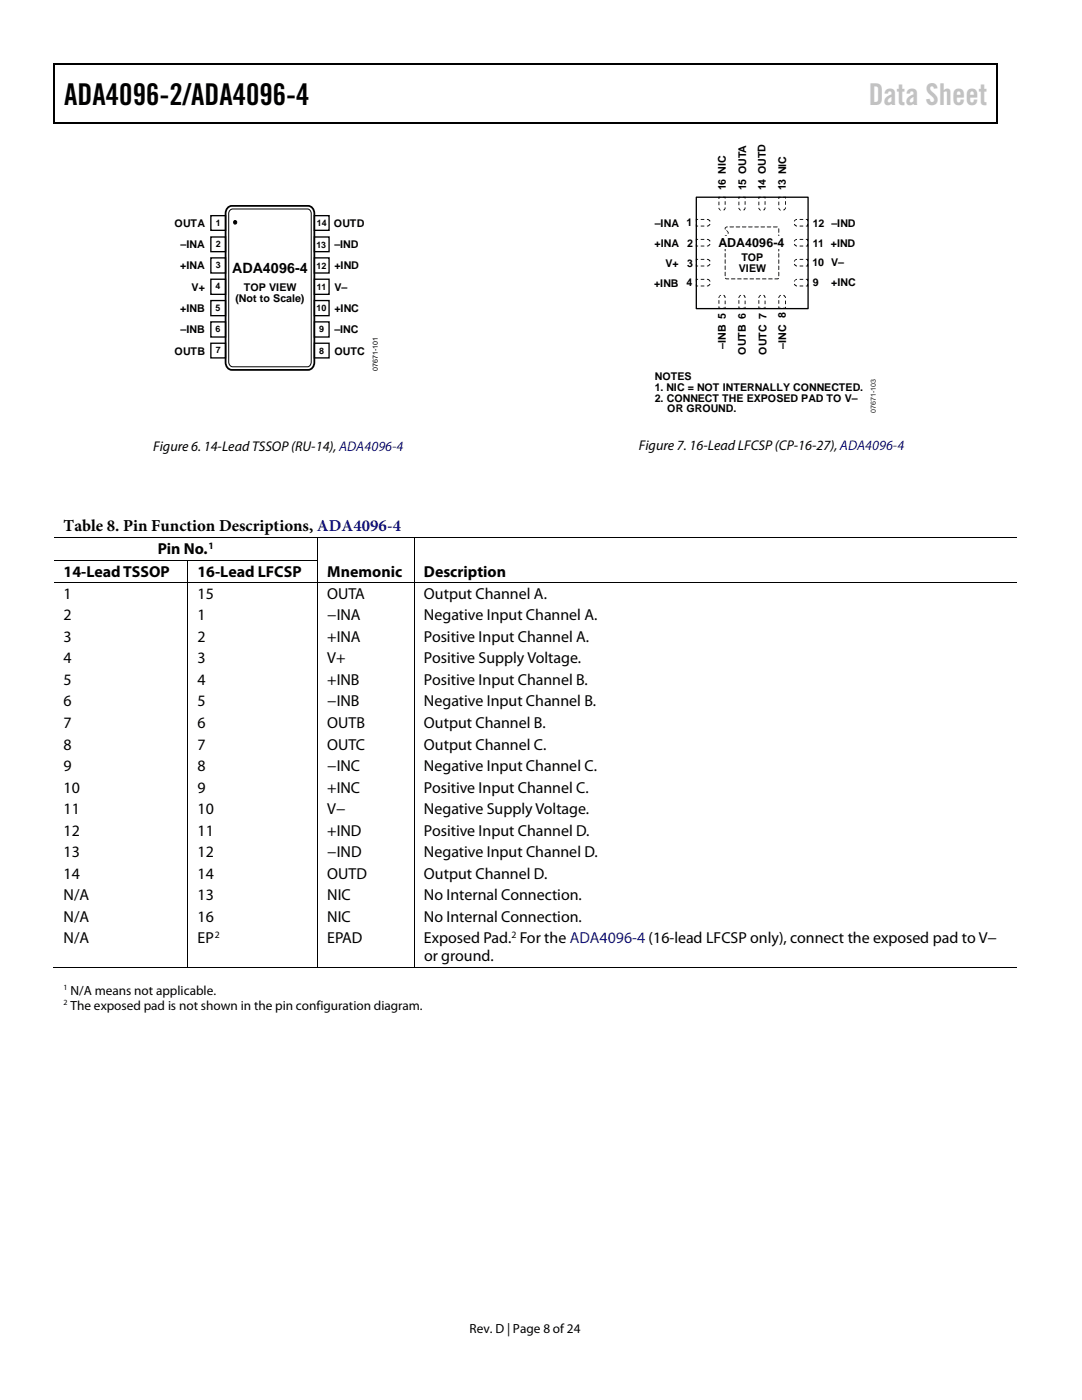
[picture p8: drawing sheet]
<svg xmlns="http://www.w3.org/2000/svg" width="216mm" height="279mm" viewBox="0 0 216 279" stroke-linecap="round" stroke-linejoin="round" font-family="sans-serif">
<g fill="#000">
<path d="M10.7 12.7h.2v1h-.2zM10.7 12.7h.2v.3h-.2zM133.5 12.7h.2v.3h-.2zM198.9 12.7h.2v1h-.2zM198.9 12.7h.2v.3h-.2zM10.7 24.4h.2v.3h-.2zM133.2 24.4h.3v.3h-.3zM198.9 24.4h.2v.3h-.2zM37.4 111.7h.2v.2h-.2zM37.4 116.2h.2v.2h-.2zM63.3 107.2h.2v.2h-.2zM63.3 111.7h.2v.2h-.2z"/>
<path d="M63.3 116.2h.2v.2h-.2zM82.6 107.2h.2v.2h-.2zM82.6 111.7h.2v.2h-.2zM82.6 116.2h.2v.2h-.2zM37.4 193h.2v.2h-.2zM63.3 193h.2v.2h-.2zM82.6 193h.2v.2h-.2z"/>
<path d="M141.1 49h.2l.3-.3h.2l-.4 .4-.3 .1zM139.8 49h.7v.2h-.7zM138.9 48.7h.1v.3h.3v.2h-.4zM141.1 47.7h.3l.4 .4-.2 .1-.3-.3h-.2zM138.9 47.7h.4v.2h-.3v.3h-.1zM139.8 47.7h.7v.2h-.7z"/>
<path d="M141.1 45h.2l.3-.3 .2 .1-.4 .3-.3 .1zM139.8 45h.7v.2h-.7zM138.9 44.8h.1v.2h.3v.2h-.4zM141.1 43.7l.3 .1 .4 .3-.2 .1-.3-.3h-.2zM138.9 43.7h.4v.2h-.3v.3h-.1zM139.8 43.7h.7v.2h-.7z"/>
<path d="M141.1 53l.2-.1 .3-.3 .2 .1-.4 .4-.3 .1zM139.8 53h.7v.2h-.7zM138.9 52.7h.1v.3h.3v.2h-.4zM141.1 51.7h.3l.4 .4-.2 .1-.3-.3-.2-.1zM138.9 51.7h.4v.1h-.3v.4h-.1zM139.8 51.7h.7v.1h-.7z"/>
<path d="M141.1 57l.2-.1 .3-.3 .2 .1-.4 .4-.3 .1zM139.8 57h.7v.2h-.7zM138.9 56.7h.1v.3h.3v.2h-.4zM141.1 55.7a.65 .65 0 0 1 .7 .5l-.7-.4zM138.9 55.7h.4v.1h-.3v.4h-.1zM139.8 55.7h.7v.1h-.7z"/>
<path d="M143.4 41.5h.1l.4 .4-.1 .1-.4-.3zM144.6 41.4h.2l-.1 .3-.3 .3-.1-.2zM143.4 40.2h.1v.8h-.1zM144.6 40.2h.2v.7h-.2zM143.4 39.3h.3l-.2 .4h-.1zM144.3 39.3h.5v.3h-.2v-.2h-.3z"/>
<path d="M147.3 41.5h.2l.4 .4-.1 .1-.4-.3zM148.6 41.4h.2l-.1 .3-.3 .3-.1-.2zM147.3 40.2h.2v.8h-.2zM148.6 40.2h.2v.7h-.2zM147.3 39.3h.4l-.2 .4h-.2zM148.2 39.3h.6v.3h-.2v-.2h-.4z"/>
<path d="M151.3 41.5h.2l.4 .4-.1 .1-.4-.3zM152.6 41.4h.1v.3l-.3 .3-.1-.2zM151.3 40.2h.2v.8h-.2zM152.6 40.2h.1v.7h-.1zM151.3 39.3h.5v.1h-.3v.3h-.2zM152.3 39.3h.4v.3l-.4-.2z"/>
<path d="M154.6 55.6l.7-.1 .1 .2h-.8zM153.4 55.6h.7l.1 .1h-.8zM152.1 55.6h.7l.1 .1h-.8zM150.9 55.6h.7l.1 .1h-.8zM149.6 55.6h.8v.1h-.8zM148.4 55.6h.7l.1 .1h-.8zM147.2 55.6h.7l.1 .1h-.8zM145.9 55.6h.7l.1 .1h-.8zM144.7 55.5l.7 .1 .1 .1h-.6zM155.3 54.3h.2l-.1 .8zM144.6 54.3h.2l-.1 .8zM155.3 53l.2 .1-.1 .8zM144.6 53l.2 .1-.1 .8zM155.3 51.8h.2l-.1 .8zM144.6 51.8h.2l-.1 .8zM155.3 50.6h.2l-.1 .8zM144.6 50.5l.2 .1-.1 .8zM155.3 49.3l.2 .1-.1 .8zM144.6 49.3l.2 .1-.1 .8zM155.3 48.1h.2l-.1 .8zM144.6 48.1h.2l-.1 .8zM155.3 46.8l.2 .1-.1 .8zM144.7 47h.3l-.2 .2-.1 .5zM145 45.9l.3 .4v.4l-.4-.7zM155.3 45.6h.2l-.1 .8zM144.7 45.4l.3-.2 .2 .1-.3 .1-.2 .4zM154.3 45.2h.9l-.2 .2h-.7zM153 45.2l.9 .1-.8 .1zM151.8 45.2l.9 .1-.8 .1zM150.5 45.2l.9 .1-.8 .1zM149.3 45.2l.9 .1-.8 .1zM148.1 45.2l.8 .1-.8 .1zM146.8 45.2l.9 .1-.8 .1zM145.6 45.2l.9 .1-.8 .1z"/>
<path d="M155.3 41.5h.2l.3 .4v.1l-.4-.3zM156.6 41.4h.2v.3l-.4 .3-.1-.2 .3-.2zM155.3 40.2h.2v.8h-.2zM156.6 40.2h.2v.7h-.2zM155.3 39.3h.5v.1h-.3v.3h-.2zM156.3 39.3h.5v.3h-.2v-.2h-.3z"/>
<path d="M158.4 44.8l.2-.1 .4 .3v.2l-.4-.2zM161.1 44.7h.1v.5h-.4v-.2h.3zM159.6 45h.7v.2h-.7zM158.6 43.9l.4-.2v.2h-.2l-.2 .3-.2-.1zM160.8 43.7h.4v.4h-.1v-.2h-.3zM159.6 43.7h.7v.2h-.7z"/>
<path d="M161.1 48.7h.1v.5h-.4v-.2h.3zM159.6 49h.7v.2h-.7zM158.4 48.7h.2l.4 .3v.2l-.4-.2zM158.6 47.9l.4-.2v.2h-.2l-.2 .3-.2-.1zM160.8 47.7h.4v.4h-.1v-.2h-.3zM159.6 47.7h.7v.2h-.7z"/>
<path d="M161.1 56.6h.1v.6h-.4v-.2h.3zM159.6 57h.7v.2h-.7zM158.4 56.7l.2-.1 .4 .4v.2l-.4-.2zM158.6 55.9l.4-.2v.1l-.6 .4zM160.8 55.7h.4v.4h-.1v-.3h-.3zM159.6 55.7h.7v.1h-.7z"/>
<path d="M161.1 52.6h.1v.6h-.4v-.2h.3zM159.6 53h.7v.2h-.7zM158.4 52.7l.2-.1 .4 .4v.2l-.4-.2zM158.6 51.9l.4-.2v.1l-.6 .4zM160.8 51.7h.4v.4h-.1v-.3h-.3zM159.6 51.7h.7v.1h-.7z"/>
<path d="M144.3 61.4h.3v-.2h.2v.4h-.5zM143.4 61.1h.1l.2 .5h-.3zM144.6 60h.2v.7h-.2zM143.4 59.9h.1v.7h-.1zM144.4 58.8l.2 .2 .2 .5h-.2l-.3-.5zM143.6 59l.2-.2 .1 .2-.2 .1-.2 .4h-.1z"/>
<path d="M148.2 61.4h.4v-.2h.2v.4h-.6zM147.3 61.1h.2l.2 .5h-.4zM148.6 60h.2v.7h-.2zM147.3 59.9h.2v.7h-.2zM148.4 58.8l.2 .2 .2 .5h-.2l-.3-.5zM147.6 59l.2-.2 .1 .2-.3 .2-.1 .3h-.2z"/>
<path d="M152.3 61.4l.4-.2v.4h-.4zM151.3 61.1h.2v.3h.3v.2h-.5zM152.6 60h.1v.7h-.1zM151.3 59.9h.2v.7h-.2zM152.4 58.8l.2 .2 .1 .5h-.1l-.3-.5zM151.5 59l.3-.2 .1 .2-.3 .2-.1 .3h-.2z"/>
<path d="M156.3 61.4h.3v-.2h.2v.4h-.5zM155.3 61.1h.2v.3h.3v.2h-.5zM156.6 60h.2v.7h-.2zM155.3 59.9h.2v.7h-.2zM156.4 58.8l.2 .2 .2 .5h-.2l-.3-.5zM155.5 59l.3-.2v.2l-.3 .2v.3h-.2z"/>
<circle cx="46.9" cy="44.4" r=".34"/>
</g>
<path d="M10.8 13.7v10.7M10.9 12.8h122.6M133.7 12.8h65.2M199 13.7v10.7M10.9 24.5h188" fill="none" stroke="#000" stroke-width=".25"/>
<g fill="none" stroke="#000" stroke-width=".2">
<path d="M45.9 42l.5-.3h15a.88 .88 0 0 1 .7 .9v29.6a.91 .91 0 0 1-.7 1h-15a.9 .9 0 0 1-.8-1v-29.6zM10.8 107.3h52.5M10.8 111.8h26.6M10.8 116.3h26.6M37.5 111.9v4.3M37.5 116.4v76.6M37.6 111.8h25.7M37.6 116.3h25.7M63.4 107.4v4.3M63.4 111.9v4.3M63.4 116.4v76.6M63.5 107.3h19.1"/>
<path d="M63.5 116.3h19.1M82.7 107.4v4.3M82.7 111.9v4.3M82.7 116.4v76.6M82.8 107.3h120.1M82.8 116.3h120.1M10.5 193.1h26.9M37.6 193.1h25.7M63.5 193.1h19.1M82.8 193.1h120.1"/>
<circle cx="46.9" cy="44.4" r=".34"/>
</g>
<g fill="none" stroke="#000" stroke-width=".27">
<path d="M138.9 39.4h22.3v22.2h-22.3zM42.1 43h2.9v3h-2.9zM42.1 47.3h2.9v2.9h-2.9zM42.1 51.5h2.9v3h-2.9zM42.1 55.7h2.9v3h-2.9zM42.1 60h2.9v3h-2.9zM62.7 47.3h3v2.9h-3zM62.7 51.5h3v3h-3zM62.7 55.7h3v3h-3zM62.7 60h3v3h-3zM62.7 43h3v3h-3zM42.1 64.2h2.9v3.1h-2.9z"/>
<path d="M42.1 68.5h2.9v2.9h-2.9zM62.7 64.2h3v3.1h-3zM62.7 68.5h3v2.9h-3z"/>
</g>
<path d="M45.5 41.4l.8-.3h15.2a1.37 1.37 0 0 1 1.2 1.5v29.7a1.43 1.43 0 0 1-1.2 1.5h-15.2a1.37 1.37 0 0 1-1.3-1.5v-29.7l.1-.5z" fill="none" stroke="#000" stroke-width=".36"/>
<path d="M142.9 47.2h13.8v2.5h-13.8z" fill="#fff"/>
<text font-size="6" x="12.8" y="21">ADA4096-2/ADA4096-4</text>
<text font-size="6" fill="#c1c1c1" x="173.3" y="21">Data Sheet</text>
<text font-size="3.3" x="12.7" y="106">Table 8. Pin Function Descriptions, ADA4096-4</text>
<g font-size="3.2">
<text x="31.5" y="110.5">Pin No.</text>
<text x="12.7" y="115.1">14-LeadTSSOP</text>
<text x="12.7" y="119.5">1</text>
<text x="39.4" y="115.1">16-Lead LFCSP</text>
<text x="39.4" y="119.5">15</text>
<text x="65.3" y="119.5">OUTA</text>
<text x="65.3" y="115.1">Mnemonic</text>
<text x="84.6" y="119.5">Output Channel A.</text>
<text x="84.6" y="115.1">Description</text>
<text x="12.7" y="123.8">2</text>
<text x="39.4" y="123.8">1</text>
<text x="65.3" y="123.8">−INA</text>
<text x="84.6" y="123.8">Negative Input Channel A.</text>
<text x="12.7" y="128.1">3</text>
<text x="39.4" y="128.1">2</text>
<text x="65.3" y="128.1">+INA</text>
<text x="84.6" y="128.1">Positive Input Channel A.</text>
<text x="12.7" y="132.4">4</text>
<text x="12.7" y="136.7">5</text>
<text x="39.4" y="132.4">3</text>
<text x="39.4" y="136.7">4</text>
<text x="65.3" y="132.4">V+</text>
<text x="65.3" y="136.7">+INB</text>
<text x="84.6" y="132.4">Positive Supply Voltage.</text>
<text x="84.6" y="136.7">Positive Input Channel B.</text>
<text x="12.7" y="141">6</text>
<text x="39.4" y="141">5</text>
<text x="65.3" y="141">−INB</text>
<text x="84.6" y="141">Negative Input Channel B.</text>
<text x="12.7" y="145.3">7</text>
<text x="12.7" y="149.6">8</text>
<text x="39.4" y="149.6">7</text>
<text x="39.4" y="145.3">6</text>
<text x="65.3" y="149.6">OUTC</text>
<text x="65.3" y="145.3">OUTB</text>
<text x="84.6" y="149.6">Output Channel C.</text>
<text x="84.6" y="145.3">Output Channel B.</text>
<text x="12.7" y="153.9">9</text>
<text x="39.4" y="153.9">8</text>
<text x="65.3" y="153.9">−INC</text>
<text x="84.6" y="153.9">Negative Input Channel C.</text>
<text x="12.7" y="158.2">10</text>
<text x="39.4" y="158.2">9</text>
<text x="65.3" y="158.2">+INC</text>
<text x="84.6" y="158.2">Positive Input Channel C.</text>
<text x="12.7" y="162.5">11</text>
<text x="12.7" y="166.8">12</text>
<text x="39.4" y="162.5">10</text>
<text x="39.4" y="166.8">11</text>
<text x="65.3" y="162.5">V−</text>
<text x="65.3" y="166.8">+IND</text>
<text x="84.6" y="162.5">Negative Supply Voltage.</text>
<text x="84.6" y="166.8">Positive Input Channel D.</text>
<text x="12.7" y="171.1">13</text>
<text x="39.4" y="171.1">12</text>
<text x="65.3" y="171.1">−IND</text>
<text x="84.6" y="171.1">Negative Input Channel D.</text>
<text x="12.7" y="175.4">14</text>
<text x="12.7" y="179.7">N/A</text>
<text x="39.4" y="175.4">14</text>
<text x="39.4" y="179.7">13</text>
<text x="65.3" y="175.4">OUTD</text>
<text x="65.3" y="179.7">NIC</text>
<text x="84.6" y="175.4">Output Channel D.</text>
<text x="84.6" y="179.7">No Internal Connection.</text>
<text x="12.7" y="184">N/A</text>
<text x="39.4" y="184">16</text>
<text x="65.3" y="184">NIC</text>
<text x="84.6" y="184">No Internal Connection.</text>
<text x="12.7" y="188.3">N/A</text>
<text x="39.4" y="188.3">EP</text>
<text x="65.3" y="188.3">EPAD</text>
<text x="84.6" y="188.3">Exposed Pad. For the ADA4096-4 (16-lead LFCSP only), connect the exposed pad to V−</text>
<text x="84.6" y="191.9">or ground.</text>
</g>
<g font-size="2.8">
<text x="46.3" y="54.6">ADA4096-4</text>
<text x="30.6" y="89.9">Figure 6. 14-Lead TSSOP (RU-14),ADA4096-4</text>
<text x="127.5" y="89.8">Figure 7. 16-Lead LFCSP (CP-16-27),ADA4096-4</text>
</g>
<g font-size="2.6">
<text x="14.1" y="198.5">N/A means not applicable.</text>
<text x="14.1" y="201.5">The exposed pad is not shown in the pin configuration diagram.</text>
<text x="93.7" y="266">Rev. D | Page 8 of 24</text>
</g>
<text font-size="2.5" x="143.4" y="49.3">ADA4096-4</text>
<g font-size="2.1">
<text x="144.8" y="38" transform="rotate(-90 144.8 38)">16 NIC</text>
<text x="148.9" y="38" transform="rotate(-90 148.9 38)">15 OUTA</text>
<text x="152.8" y="38" transform="rotate(-90 152.8 38)">14 OUTD</text>
<text x="156.8" y="38" transform="rotate(-90 156.8 38)">13 NIC</text>
<text x="34.8" y="45.3">OUTA</text>
<text x="66.6" y="45.3">OUTD</text>
<text x="130.7" y="45.2">–INA 1</text>
<text x="162.2" y="45.2">12 –IND</text>
<text x="36" y="53.8">+INA</text>
<text x="36" y="49.5">–INA</text>
<text x="66.7" y="49.5">–IND</text>
<text x="66.7" y="53.8">+IND</text>
<text x="130.6" y="49.3">+INA</text>
<text x="132.8" y="53.2">V+</text>
<text x="137.1" y="49.2">2</text>
<text x="137.1" y="53.2">3</text>
<text x="148" y="52.1">TOP</text>
<text x="162.1" y="53.1">10 V–</text>
<text x="162.2" y="49.2">11 +IND</text>
<text x="38.2" y="58">V+</text>
<text x="48.6" y="58.1">TOP VIEW</text>
<text x="66.7" y="58">V–</text>
<text x="130.5" y="57.2">+INB</text>
<text x="137" y="57.1">4</text>
<text x="147.4" y="54.2">VIEW</text>
<text x="162.2" y="57.1">9</text>
<text x="165.9" y="57.1">+INC</text>
<text x="36" y="62.2">+INB</text>
<text x="47" y="60.2">(Not to Scale)</text>
<text x="66.7" y="62.2">+INC</text>
<text x="34.8" y="70.8">OUTB</text>
<text x="36" y="66.5">–INB</text>
<text x="66.7" y="70.7">OUTC</text>
<text x="66.7" y="66.5">–INC</text>
<text x="144.8" y="69.6" transform="rotate(-90 144.8 69.6)">–INB 5</text>
<text x="148.9" y="70.8" transform="rotate(-90 148.9 70.8)">OUTB 6</text>
<text x="152.9" y="70.8" transform="rotate(-90 152.9 70.8)">OUTC 7</text>
<text x="156.9" y="69.6" transform="rotate(-90 156.9 69.6)">–INC 8</text>
<text x="130.7" y="75.9">NOTES</text>
<text x="130.7" y="78">1. NIC = NOT INTERNALLY CONNECTED.</text>
<text x="130.7" y="80.2">2. CONNECT THE EXPOSED PAD TO V–</text>
<text x="133.2" y="82.3">OR GROUND.</text>
</g>
<g font-size="1.9">
<text x="41.6" y="109.5">1</text>
<text x="42.8" y="187.2">2</text>
<text x="102" y="187.2">2</text>
</g>
<g font-size="1.8">
<text x="43" y="45.1">1</text>
<text x="63.2" y="45.2">14</text>
<text x="43.1" y="49.3">2</text>
<text x="43.1" y="53.5">3</text>
<text x="63.1" y="49.4">13</text>
<text x="63.2" y="53.6">12</text>
<text x="43" y="57.7">4</text>
<text x="63.2" y="57.8">11</text>
<text x="43" y="62">5</text>
<text x="63.2" y="62.1">10</text>
<text x="43" y="66.2">6</text>
<text x="43.1" y="70.5">7</text>
<text x="63.7" y="70.6">8</text>
<text x="63.7" y="66.3">9</text>
</g>
<g font-size="1.6">
<text x="12.7" y="197.6">1</text>
<text x="12.7" y="200.6">2</text>
</g>
<text font-size="1.4" x="75.4" y="74" transform="rotate(-90 75.4 74)">07671-101</text>
<text font-size="1.4" fill="#231f20" x="174.7" y="82.4" transform="rotate(-90 174.7 82.4)">07671-103</text>
</svg>
